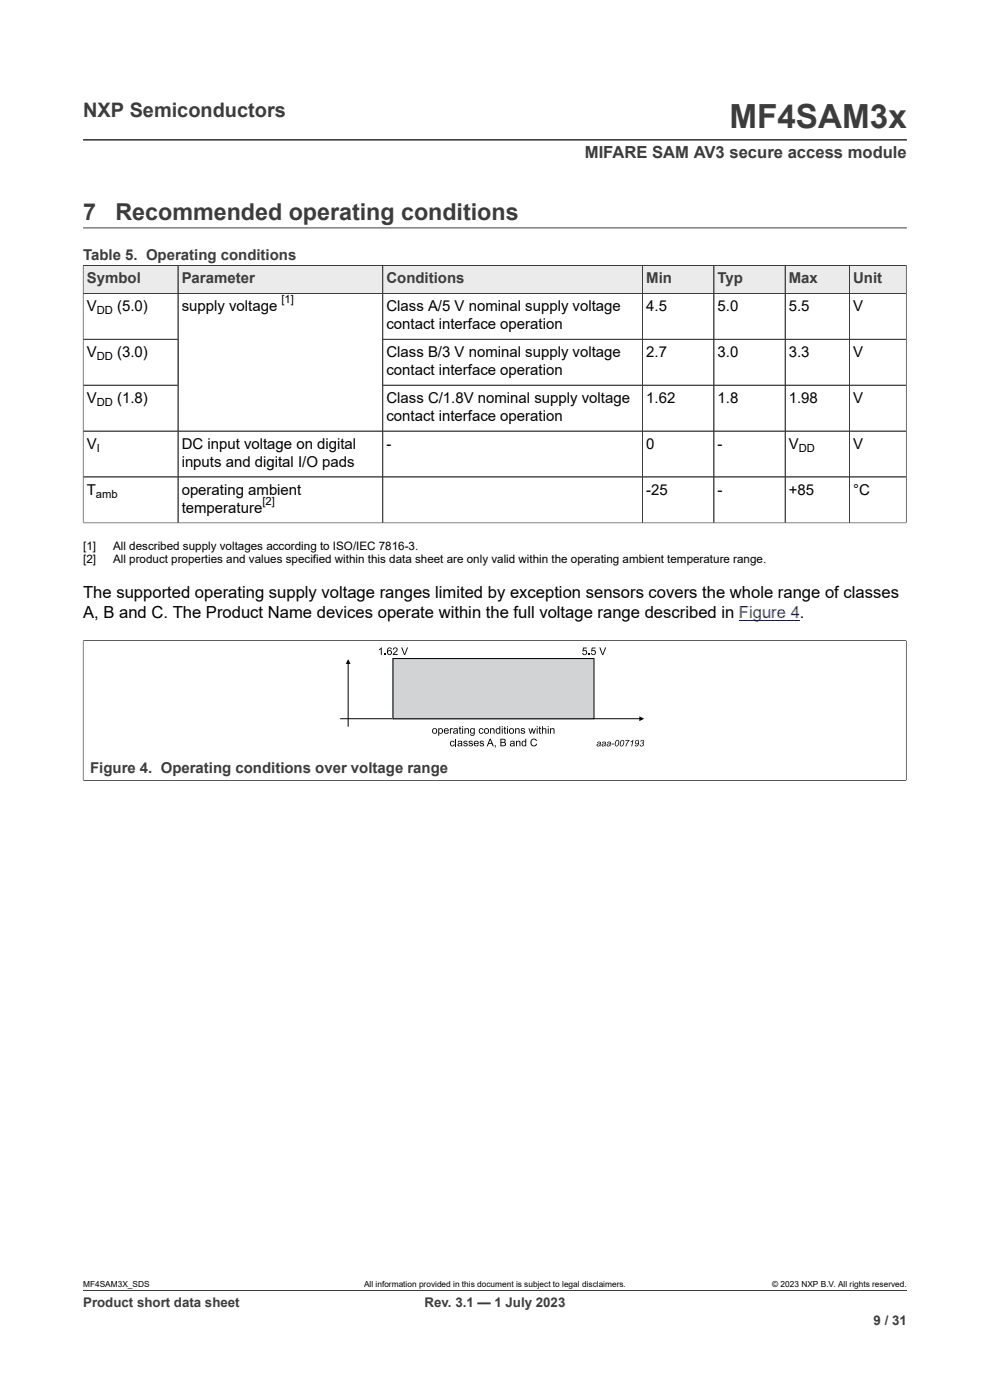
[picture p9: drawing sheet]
<svg xmlns="http://www.w3.org/2000/svg" width="210mm" height="297mm" viewBox="0 0 210 297" stroke-linecap="round" stroke-linejoin="round" font-family="sans-serif">
<path d="M17.6 29.7h174.8M17.6 56.3h174.6M17.6 48.3h174.8" fill="none" stroke="#3c3c3c" stroke-width=".21"/>
<path d="M17.7 56.4h20v5.8h-20z" fill="#ebebeb"/>
<path d="M17.6 56.3h20.2v5.9h-20.2z" fill="none" stroke="#3c3c3c" stroke-width=".21"/>
<path d="M37.8 56.4h43.3v5.8h-43.3z" fill="#ebebeb"/>
<path d="M37.8 56.3h98.5v5.9h-98.5zM81.2 56.3v5.9" fill="none" stroke="#3c3c3c" stroke-width=".21"/>
<g fill="#ebebeb">
<path d="M81.3 56.4h54.9v5.8h-54.9z"/>
<path d="M136.4 56.4h15v5.8h-15z"/>
</g>
<path d="M136.3 56.3h15.1v5.9h-15.1z" fill="none" stroke="#3c3c3c" stroke-width=".21"/>
<path d="M151.5 56.4h15v5.8h-15z" fill="#ebebeb"/>
<path d="M151.4 56.3h15.2v5.9h-15.2z" fill="none" stroke="#3c3c3c" stroke-width=".21"/>
<path d="M166.6 56.4h13.5v5.8h-13.5z" fill="#ebebeb"/>
<path d="M166.6 56.3h13.6v5.9h-13.6z" fill="none" stroke="#3c3c3c" stroke-width=".21"/>
<path d="M180.3 56.4h11.9v5.8h-11.9z" fill="#ebebeb"/>
<g fill="none" stroke="#3c3c3c" stroke-width=".21">
<path d="M17.6 56.3h174.6v54.7M17.6 56.4v54.6M37.8 56.4v54.5M81.2 56.4v54.5M136.3 56.4v54.5M151.4 56.4v54.5M166.6 56.4v54.5M180.2 56.3v54.6M17.6 62.2h174.6M37.8 72h-20.2M192.2 72h-111M17.6 81.7h20.2"/>
<path d="M81.2 81.7h111M192.2 91.5h-174.6M17.6 110.9h174.7M17.6 101.2h174.6M17.6 135.9h174.7M17.6 135.8v29.8M192.2 135.8v29.8M17.6 165.6h174.7"/>
</g>
<path d="M156.8 131.5h12.9" fill="none" stroke="#00f" stroke-width=".21"/>
<g fill="#000">
<path d="M73.9 139.8l.5 1.1h-1.1zM129.8 157.8h.5l-.1 .1h-.5zM132.7 157h.8l-.6 1.3h-.2l.1-.3 .5-.9h-.7zM133.8 157.3l.6-.3-.3 1.3h-.2l.2-1-.4 .2zM136 157.1a.37 .37 0 0 1 .6 0 .37 .37 0 0 1-.2 .5 .43 .43 0 0 1-.1 .7 .43 .43 0 0 1-.6-.3h.1a.27 .27 0 0 0 .3 .2 .27 .27 0 0 0 .3-.2 .27 .27 0 0 0-.3-.3v-.1a.24 .24 0 0 0 .4-.2 .24 .24 0 0 0-.2-.3 .24 .24 0 0 0-.3 .2h-.2zM135.6 152l1 .5-1 .5z"/>
<path d="M126.7 157.5a.39 .39 0 0 1 .5-.2 .39 .39 0 0 1 .2 .5v.5l-.2-.1a.34 .34 0 0 1-.5 .1 .34 .34 0 0 1-.1-.4 .34 .34 0 0 1 .5-.2h.2a.24 .24 0 0 0-.2-.3 .24 .24 0 0 0-.3 .2h-.2zM126.7 158a.24 .24 0 0 0 .3 .2 .24 .24 0 0 0 .2-.3z"/>
<path d="M127.8 157.5a.39 .39 0 0 1 .5-.2 .39 .39 0 0 1 .2 .5l-.1 .5-.1-.1a.34 .34 0 0 1-.5 .1 .34 .34 0 0 1-.1-.4 .34 .34 0 0 1 .4-.2h.2a.24 .24 0 0 0-.2-.3 .24 .24 0 0 0-.2 .2h-.2zM127.8 158a.24 .24 0 0 0 .3 .2 .24 .24 0 0 0 .1-.3z"/>
<path d="M128.8 157.5a.39 .39 0 0 1 .5-.2 .39 .39 0 0 1 .3 .5l-.1 .5-.2-.1a.34 .34 0 0 1-.4 .1 .34 .34 0 0 1-.2-.4 .34 .34 0 0 1 .5-.2h.2a.24 .24 0 0 0-.2-.3 .24 .24 0 0 0-.3 .2h-.1zM128.9 158a.24 .24 0 0 0 .3 .2 .24 .24 0 0 0 .1-.3z"/>
<path d="M130.7 157.1a.44 .44 0 0 1 .6 0 .44 .44 0 0 1 0 .6 .5 .5 0 0 1-.6 .6 .5 .5 0 0 1-.2-.8zM130.8 157.2a.54 .54 0 0 0 .1 1 .6 .6 0 0 0 .4-.5 .6 .6 0 0 0-.4-.6z"/>
<path d="M131.8 157.1a.44 .44 0 0 1 .6 0 .44 .44 0 0 1 0 .6 .5 .5 0 0 1-.6 .6 .5 .5 0 0 1-.3-.8zM131.9 157.2h-.1a.54 .54 0 0 0 .1 1 .6 .6 0 0 0 .4-.5 .6 .6 0 0 0-.3-.6z"/>
<path d="M134.9 157.1a.55 .55 0 0 1 .7 .2 .55 .55 0 0 1-.2 .7 .4 .4 0 0 1-.4 .4 .4 .4 0 0 1-.4-.4l.5 .2 .2-.4a.39 .39 0 0 1-.5 0 .39 .39 0 0 1-.1-.5zM134.9 157.4a.29 .29 0 0 0 .5 0 .29 .29 0 0 0-.5 0z"/>
</g>
<path d="M72.3 152.5h63.7M73.9 140.5v13.6" fill="none" stroke="#000" stroke-width=".21"/>
<path d="M83.4 139.7h42.6v12.8h-42.6z" fill="#d1d3d4"/>
<path d="M83.4 139.7h42.6v12.8h-42.6z" fill="none" stroke="#000" stroke-width=".21"/>
<g fill="#000">
<path d="M80.4 137.7l.6-.4v1.6h-.2v-1.2l-.4 .2zM81.6 138.7h.2v.2h-.2zM83.5 137.5a.55 .55 0 0 1 .8 .2 .55 .55 0 0 1-.4 .8l-.3 .3h.8v.1h-1.1l.3-.4a.62 .62 0 0 0 .4-1l-.7 .3zM85.1 137.4h.2l.5 1.4 .5-1.4h.3l-.7 1.5h-.2zM123.7 137.4h.8v.2h-.7v.4a.53 .53 0 0 1 .7 .2 .53 .53 0 0 1-.3 .8 .53 .53 0 0 1-.7-.5h.2a.34 .34 0 0 0 .5 .2 .34 .34 0 0 0 0-.6 .34 .34 0 0 0-.5 .1h-.2zM124.8 138.7h.3v.2h-.3zM125.5 137.4h.8v.2h-.6l-.1 .4a.53 .53 0 0 1 .8 .2 .53 .53 0 0 1-.4 .8 .53 .53 0 0 1-.6-.5h.2a.34 .34 0 0 0 .5 .2 .34 .34 0 0 0 0-.6 .34 .34 0 0 0-.5 .1h-.2zM127.1 137.4h.3l.4 1.4 .6-1.4h.2l-.6 1.5h-.3zM95.4 154.5h.2v.2l.4-.2v.2a.26 .26 0 0 0-.3 0 .26 .26 0 0 0-.1 .3v.6h-.2zM95.6 157.3l.5-.1 .3 .3h-.2l-.1-.1a.39 .39 0 0 0-.5 .3 .39 .39 0 0 0 .6 .4l.1-.2h.1a.56 .56 0 0 1-.8 .3 .56 .56 0 0 1 0-.9zM96.6 156.7h.2v1.6h-.2zM97.5 154.2l.1-.1v.4h.2v.1h-.2v.7l.3 .3a.29 .29 0 0 1-.4 0 .29 .29 0 0 1 0-.3v-.7h-.2z"/>
<path d="M98.4 157.3l.2-.1a.45 .45 0 0 1 .6 .3h-.2a.23 .23 0 0 0-.3-.2 .23 .23 0 0 0-.2 .2l.1 .1a.45 .45 0 0 1 .6 .2 .45 .45 0 0 1-.2 .5 .45 .45 0 0 1-.6-.1l-.1-.2 .2-.1a.26 .26 0 0 0 .2 .3 .26 .26 0 0 0 .3-.3h-.1a.42 .42 0 0 1-.5-.1 .42 .42 0 0 1 0-.5zM98.5 154.5h.2v.2a.41 .41 0 0 1 .5-.2 .41 .41 0 0 1 .3 .4v.7h-.2v-.7a.27 .27 0 0 0-.2-.3 .27 .27 0 0 0-.4 .2v.8h-.2zM99.5 157.3l.2-.1a.45 .45 0 0 1 .6 .3h-.2a.23 .23 0 0 0-.3-.2 .23 .23 0 0 0-.1 .2v.1a.45 .45 0 0 1 .6 .2 .45 .45 0 0 1-.2 .5 .45 .45 0 0 1-.6-.1l-.1-.2 .2-.1a.26 .26 0 0 0 .2 .3 .26 .26 0 0 0 .3-.3h-.1a.42 .42 0 0 1-.5-.1 .42 .42 0 0 1 0-.5zM101.8 157.3l.2-.1a.45 .45 0 0 1 .6 .3h-.2a.23 .23 0 0 0-.2-.2 .23 .23 0 0 0-.2 .2v.1a.45 .45 0 0 1 .6 .2 .45 .45 0 0 1-.1 .5 .45 .45 0 0 1-.6-.1l-.2-.2 .2-.1a.26 .26 0 0 0 .3 .3 .26 .26 0 0 0 .2-.3 .42 .42 0 0 1-.5-.1 .42 .42 0 0 1-.1-.5zM101.7 154.6l.6-.1 .2 .3-.1 .1-.1-.2a.39 .39 0 0 0-.5 .4 .39 .39 0 0 0 .5 .3l.1-.2h.2a.56 .56 0 0 1-.9 .3 .56 .56 0 0 1 0-.9zM104 154.5h.1v.2a.41 .41 0 0 1 .5-.2 .41 .41 0 0 1 .3 .4v.7h-.2v-.7a.27 .27 0 0 0-.2-.3 .27 .27 0 0 0-.3 .2v.8h-.2zM104.9 158.1h.3l-.2 .5zM107 154.2l.2-.1v.4h.2v.1h-.2v.7l.2 .3a.29 .29 0 0 1-.3 0 .29 .29 0 0 1-.1-.3v-.7h-.2zM109.3 154.5h.2v.2a.41 .41 0 0 1 .5-.2 .41 .41 0 0 1 .2 .4v.7h-.2v-.7a.27 .27 0 0 0-.2-.3 .27 .27 0 0 0-.3 .2v.8h-.2zM109.5 157.2h.1v.1a.41 .41 0 0 1 .5-.2 .41 .41 0 0 1 .3 .5v.7h-.2v-.7a.27 .27 0 0 0-.2-.3 .27 .27 0 0 0-.3 .2v.8h-.2zM110.5 154.6l.2-.1a.45 .45 0 0 1 .6 .3h-.1a.23 .23 0 0 0-.3-.2 .23 .23 0 0 0-.2 .3h.1a.45 .45 0 0 1 .5 .2 .45 .45 0 0 1-.1 .6 .45 .45 0 0 1-.6-.1l-.2-.3h.2a.26 .26 0 0 0 .3 .3 .26 .26 0 0 0 .2-.4 .42 .42 0 0 1-.5-.1 .42 .42 0 0 1-.1-.5zM112.1 154.5h.2l.3 .9 .2-.9h.2l.2 .9 .3-.9h.2l-.4 1.1h-.2l-.2-.8-.2 .8h-.2z"/>
<path d="M112.7 156.9l.8-.2 .4 .5h-.2a.56 .56 0 0 0-.8-.2 .56 .56 0 0 0-.1 .9 .48 .48 0 0 0 .5 .3 .48 .48 0 0 0 .4-.4h.2a.78 .78 0 0 1-1.2 .4 .78 .78 0 0 1 0-1.3zM114.4 154.2l.2-.1v.4h.2v.1h-.2v.7l.2 .3a.29 .29 0 0 1-.3 0 .29 .29 0 0 1-.1-.3v-.7h-.2zM115 154.1h.2v.5a.41 .41 0 0 1 .4-.1 .41 .41 0 0 1 .3 .4v.7h-.2v-.7a.28 .28 0 0 0-.3-.3 .28 .28 0 0 0-.2 .4v.6h-.2zM116.7 154.5h.2v.2a.41 .41 0 0 1 .5-.2 .41 .41 0 0 1 .2 .4v.7h-.2v-.7a.27 .27 0 0 0-.2-.3 .27 .27 0 0 0-.3 .2v.8h-.2z"/>
<path d="M82.3 137.5l.5-.1 .3 .3-.2 .1a.32 .32 0 0 0-.4-.3 .32 .32 0 0 0-.2 .4v.2a.51 .51 0 0 1 .8 .2 .51 .51 0 0 1-.4 .7 .51 .51 0 0 1-.6-.6zM82.3 138.5a.35 .35 0 0 0 .7 0 .35 .35 0 0 0-.7 0z"/>
<path d="M91.7 155.1a.58 .58 0 0 1 1.1 0 .58 .58 0 0 1-1.1 0zM92 154.7a.39 .39 0 0 0-.1 .7 .39 .39 0 0 0 .6-.1l-.1-.6-.2-.1z"/>
<path d="M93 154.5h.1v.1a.53 .53 0 0 1 .9 .5 .53 .53 0 0 1-.8 .4v.6h-.2zM93.2 154.7v.6l.1 .2a.39 .39 0 0 0 .5-.4 .39 .39 0 0 0-.6-.4z"/>
<path d="M94.3 154.6a.54 .54 0 0 1 .6-.1 .54 .54 0 0 1 .3 .6h-.9a.34 .34 0 0 0 .3 .4 .34 .34 0 0 0 .4-.2h.2a.58 .58 0 0 1-.9 .2 .58 .58 0 0 1 0-.9zM94.5 154.7l-.1 .3h.6l-.2-.3z"/>
<path d="M96.2 154.6l.2-.1a.5 .5 0 0 1 .6 .1 .5 .5 0 0 1 .1 .6l.1 .4-.3-.1a.4 .4 0 0 1-.6 .2 .4 .4 0 0 1 0-.7l.6-.1a.29 .29 0 0 0-.2-.3 .29 .29 0 0 0-.4 .2h-.2zM96.4 155.2a.3 .3 0 0 0 .4 .3 .3 .3 0 0 0 .1-.4z"/>
<path d="M97.2 157.3l.1-.1a.5 .5 0 0 1 .6 0 .5 .5 0 0 1 .1 .6l.1 .5-.2-.1a.4 .4 0 0 1-.7 .2 .4 .4 0 0 1 0-.7l.6-.1a.29 .29 0 0 0-.2-.3 .29 .29 0 0 0-.3 .2h-.2zM97.3 157.9a.3 .3 0 0 0 .4 .3 .3 .3 0 0 0 .1-.5z"/>
<path d="M98 154.1h.2v.2h-.2zM98 154.5h.2v1.1h-.2z"/>
<path d="M99.8 154.6l.2-.1 .5 .1v-.1h.2v1a.5 .5 0 0 1-.4 .6 .5 .5 0 0 1-.6-.4l.2 .1a.32 .32 0 0 0 .4 .1 .32 .32 0 0 0 .2-.4 .55 .55 0 0 1-.7-.1 .55 .55 0 0 1 0-.8zM100 154.7a.39 .39 0 0 0-.1 .6 .39 .39 0 0 0 .5 .1 .39 .39 0 0 0 .1-.6 .39 .39 0 0 0-.5-.1z"/>
<path d="M100.6 157.3a.54 .54 0 0 1 .7-.1 .54 .54 0 0 1 .3 .6h-.9a.34 .34 0 0 0 .3 .4 .34 .34 0 0 0 .4-.3l.2 .1a.58 .58 0 0 1-.9 .2 .58 .58 0 0 1-.1-.9zM100.8 157.4l-.1 .2h.7l-.2-.3z"/>
<path d="M102.7 155.1a.58 .58 0 0 1 1.1 0 .58 .58 0 0 1-1.1 0zM103 154.7a.39 .39 0 0 0-.1 .7 .39 .39 0 0 0 .6-.1l-.1-.6-.2-.1z"/>
<path d="M103.9 156.7h.2l.6 1.6h-.2l-.2-.5h-.6l-.2 .5h-.2zM104 156.9l-.3 .8h.6z"/>
<path d="M105.3 154.6l.3-.1 .3 .1v-.5h.2v1.5h-.2v-.1a.55 .55 0 0 1-.7-.1 .55 .55 0 0 1 .1-.8zM105.4 154.7a.4 .4 0 0 0-.1 .6 .4 .4 0 0 0 .6 .1v-.7l-.3-.1z"/>
<path d="M106.1 156.7h.6a.4 .4 0 0 1 .5 .3 .4 .4 0 0 1-.2 .5 .45 .45 0 0 1 .3 .5 .45 .45 0 0 1-.6 .3h-.6zM106.3 156.9v.5h.4a.26 .26 0 0 0 .4-.3 .26 .26 0 0 0-.4-.2zM106.4 157.6v.5l.7-.1a.29 .29 0 0 0 0-.3 .29 .29 0 0 0-.4-.1z"/>
<path d="M106.4 154.1h.2v.2h-.2zM106.4 154.5h.2v1.1h-.2z"/>
<path d="M107.5 154.1h.2v.2h-.2zM107.5 154.5h.2v1.1h-.2z"/>
<path d="M108 155.1a.58 .58 0 0 1 1.1 0 .58 .58 0 0 1-1.1 0zM108.3 154.7a.39 .39 0 0 0-.1 .7 .39 .39 0 0 0 .6-.1l-.1-.6-.2-.1z"/>
<path d="M108.3 157.3l.1-.1a.5 .5 0 0 1 .7 0 .5 .5 0 0 1 .1 .6v.5l-.2-.1a.4 .4 0 0 1-.6 .2 .4 .4 0 0 1 0-.7l.6-.1a.29 .29 0 0 0-.3-.3 .29 .29 0 0 0-.3 .2h-.2zM108.4 157.9a.3 .3 0 0 0 .4 .3 .3 .3 0 0 0 .2-.5z"/>
<path d="M110.8 157.3l.3-.2 .3 .2v-.6h.2v1.6h-.2v-.1a.55 .55 0 0 1-.7-.1 .55 .55 0 0 1 .1-.8zM110.9 157.4a.4 .4 0 0 0-.1 .6 .4 .4 0 0 0 .6 .1v-.7l-.3-.1z"/>
<path d="M113.8 154.1h.2v.2h-.2zM113.8 154.5h.2v1.1h-.2z"/>
<path d="M116.2 154.1h.2v.2h-.2zM116.2 154.5h.2v1.1h-.2z"/>
</g>
<path d="M17.6 136v29.5M17.7 135.9h174.5M192.2 136v29.5M17.7 165.6h174.5M17.6 273.8h174.8" fill="none" stroke="#3c3c3c" stroke-width=".21"/>
<text font-size="7.1" fill="#3c3c3c" x="154.7" y="27.2">MF4SAM3x</text>
<g font-size="4.9" fill="#3c3c3c">
<text x="17.6" y="46.6">7</text>
<text x="24.5" y="46.6">Recommended operating conditions</text>
</g>
<text font-size="4.2" fill="#3c3c3c" x="17.6" y="24.8">NXP Semiconductors</text>
<text font-size="3.5" fill="#3c3c3c" x="124.1" y="33.5">MIFARE SAM AV3 secure access module</text>
<g font-size="3.5">
<text x="17.6" y="126.9">The supported operating supply voltage ranges limited by exception sensors covers the whole range of classes</text>
<text x="17.6" y="131.2">A, B and C. The Product Name devices operate within the full voltage range described in Figure 4.</text>
</g>
<g font-size="3.2" fill="#3c3c3c">
<text x="17.6" y="55.2">Table 5. Operating conditions</text>
<text x="18.4" y="60.1">Symbol</text>
<text x="38.5" y="60.1">Parameter</text>
<text x="82" y="60.1">Conditions</text>
<text x="137.1" y="60.1">Min</text>
<text x="152.2" y="60.1">Typ</text>
<text x="167.3" y="60.1">Max</text>
<text x="181" y="60.1">Unit</text>
<text x="19.1" y="164.1">Figure 4. Operating conditions over voltage range</text>
</g>
<g font-size="3.2">
<text x="18.4" y="66">V</text>
<text x="24.8" y="66">(5.0)</text>
<text x="38.5" y="66">supply voltage</text>
<text x="82" y="66">Class A/5 V nominal supply voltage</text>
<text x="82" y="69.8">contact interface operation</text>
<text x="137.1" y="66">4.5</text>
<text x="152.2" y="66">5.0</text>
<text x="167.3" y="66">5.5</text>
<text x="181" y="66">V</text>
<text x="18.4" y="75.8">V</text>
<text x="24.8" y="75.8">(3.0)</text>
<text x="82" y="75.8">Class B/3 V nominal supply voltage</text>
<text x="137.1" y="75.8">2.7</text>
<text x="152.2" y="75.8">3.0</text>
<text x="167.3" y="75.8">3.3</text>
<text x="181" y="75.8">V</text>
<text x="82" y="79.6">contact interface operation</text>
<text x="18.4" y="85.5">V</text>
<text x="24.8" y="85.5">(1.8)</text>
<text x="82" y="85.5">Class C/1.8V nominal supply voltage</text>
<text x="82" y="89.3">contact interface operation</text>
<text x="137.1" y="85.5">1.62</text>
<text x="152.2" y="85.5">1.8</text>
<text x="167.3" y="85.5">1.98</text>
<text x="181" y="85.5">V</text>
<text x="18.4" y="95.2">V</text>
<text x="38.5" y="95.2">DC input voltage on digital</text>
<text x="82" y="95.2">-</text>
<text x="137.1" y="95.2">0</text>
<text x="152.2" y="95.2">-</text>
<text x="167.3" y="95.2">V</text>
<text x="181" y="95.2">V</text>
<text x="38.5" y="99">inputs and digital I/O pads</text>
<text x="18.4" y="105">T</text>
<text x="38.5" y="105">operating ambient</text>
<text x="137.1" y="105">-25</text>
<text x="152.2" y="105">-</text>
<text x="167.3" y="105">+85</text>
<text x="181" y="105">°C</text>
<text x="38.5" y="108.8">temperature</text>
</g>
<g font-size="2.8" fill="#3c3c3c">
<text x="17.6" y="277.3">Product short data sheet</text>
<text x="90.1" y="277.3">Rev. 3.1 — 1 July 2023</text>
<text x="185.3" y="281">9 / 31</text>
</g>
<g font-size="2.5">
<text x="17.6" y="116.6">[1]</text>
<text x="17.6" y="119.5">[2]</text>
<text x="24" y="116.6">All described supply voltages according to ISO/IEC 7816-3.</text>
<text x="24" y="119.5">All product properties and values specified within this data sheet are only valid within the operating ambient temperature range.</text>
</g>
<g font-size="2.4">
<text x="59.7" y="64.4">[1]</text>
<text x="20.5" y="66.6">DD</text>
<text x="20.5" y="76.4">DD</text>
<text x="20.5" y="86.1">DD</text>
<text x="20.5" y="95.9">I</text>
<text x="169.4" y="95.9">DD</text>
<text x="20.4" y="105.6">amb</text>
<text x="55.6" y="107.1">[2]</text>
</g>
<g font-size="1.8">
<text x="17.6" y="273.1">MF4SAM3X_SDS</text>
<text x="77.2" y="273.1">All information provided in this document is subject to legal disclaimers.</text>
<text x="163.8" y="273.1">© 2023 NXP B.V. All rights reserved.</text>
</g>
</svg>
